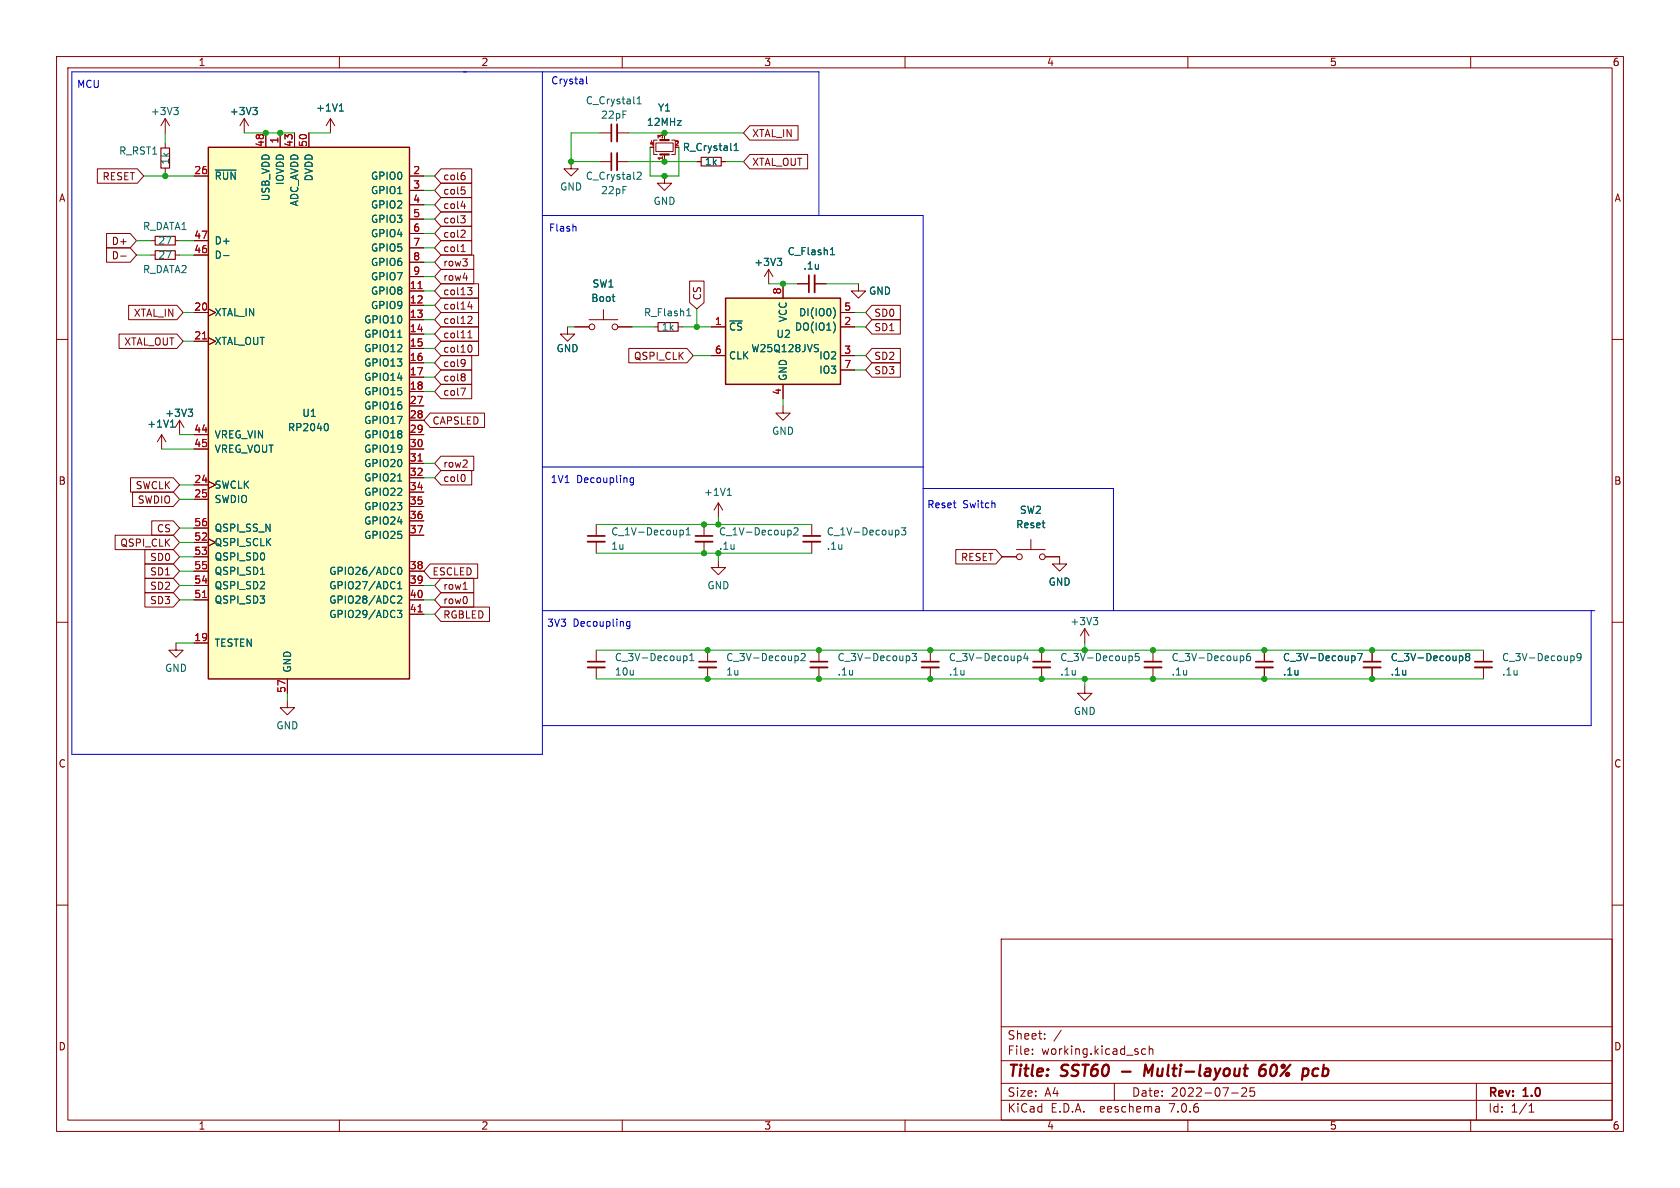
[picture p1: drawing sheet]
<svg xmlns="http://www.w3.org/2000/svg" width="297mm" height="210mm" viewBox="0 0 297 210" stroke-linecap="round" stroke-linejoin="round" font-family="sans-serif">
<g fill="none" stroke="#840000" stroke-width=".18">
<path d="M10 10h277v190h-277zM12 12h273v186h-273zM60 10v2M110 10v2M160 10v2M210 10v2M260 10v2M17.2 29.8h7.1l1.1 1.3-1.1 1.3h-7.1zM29.2 21v2.5M29.2 25.4v.8M29.2 29.7v.8M29.2 21l-.8 1.2"/>
<path d="M29.2 21l.8 1.2M34.3 31.1h2.5M43.2 21l-.8 1.2M43.2 21v2.5M43.2 21l.7 1.2M47 23.5v2.5M49.5 23.5v2.5M52.1 23.5v2.5M54.6 23.5v2.5M58.4 21l-.7 1.2M58.4 21v2.5M58.4 21l.8 1.2"/>
<path d="M72.4 31.1h2.5M72.4 33.7h2.5M72.4 36.2h2.5M72.4 38.7h2.5M77.9 32.4h5.5v2.5h-5.5l-1.1-1.2zM77.9 29.8h5.5v2.6h-5.5l-1.1-1.3zM77.9 34.9h5.5v2.6h-5.5l-1.1-1.3zM77.9 37.5h5.5v2.5h-5.5l-1.1-1.3zM81.4 38.1h.8l-.4 .5M81.5 36.4h.8M81.6 33.1h.6M81.9 30.5h.2"/>
<path d="M82 31l.2 .2v.3l-.2 .3M82 33.5l.2 .3v.3l-.2 .2M82 38.6l.2 .3v.3l-.2 .2M82.1 36v.9M101 28.6v1.2h1.2l-1.2 1.3-1.3-1.3h1.3M106 28.6h2.1M106 23.5h2.1M109.1 28.6h2M109.1 23.5h2M116 25.3h3v1.5h-3zM116.2 24.8h-.6v2.5h.6M117.5 31.1v1.3h1.2l-1.2 1.3-1.3-1.3h1.3"/>
<path d="M117.5 23.5v1.3M117.5 27.3v1.3M118.7 24.8h.7v2.5h-.7M123.2 28.6h.8M127.5 28.6h.8M132.6 27.3h10.2v2.5h-10.2l-1.2-1.2zM132.6 22.2h8.5v2.6h-8.5l-1.2-1.3zM10 60h2M18.8 41.3h4.2l1.1 1.2-1.1 1.3h-4.2zM18.8 43.8h4.2l1.1 1.3-1.1 1.3h-4.2zM21 59.1h10.3l1.1 1.2-1.1 1.3h-10.3zM21.3 45.3h1"/>
<path d="M22.7 54h8.6l1.1 1.2-1.1 1.3h-8.6zM26.7 45.1h.7M26.7 42.5h.7M31 45.1h.7M31 42.5h.7M34.3 55.2h2.5M34.3 45.1h2.5M34.3 42.5h2.5M36.8 54.6l1.3 .6-1.3 .7M36.8 59.7l1.3 .6-1.3 .7M72.4 56.5h2.5M72.4 51.4h2.5"/>
<path d="M72.4 54h2.5M72.4 59.1h2.5M72.4 41.3h2.5M72.4 43.8h2.5M72.4 46.4h2.5M72.4 48.9h2.5M77.9 40h5.5v2.5h-5.5l-1.1-1.2zM77.9 55.2h6.7v2.6h-6.7l-1.1-1.3zM77.9 57.8h6.7v2.5h-6.7l-1.1-1.2zM77.9 45.1h5.9v2.5h-5.9l-1.1-1.2zM77.9 52.7h6.7v2.5h-6.7l-1.1-1.2zM77.9 42.5h5.5v2.6h-5.5l-1.1-1.3z"/>
<path d="M77.9 47.6h5.9v2.6h-5.9l-1.1-1.3zM77.9 50.2h6.7v2.5h-6.7l-1.1-1.3zM81.5 44.5h.7M81.8 43.4l.1-.2v1.3M81.9 49.1h.8M82 40.7l.2 .2v.3l-.8 .7h.8M82.7 50.8h.7l-.4 .5 .4 .1v.5l-.2 .2h-.4M82.7 59.7h.7M82.7 58.8l.4-.3v1.2M82.7 54.2h.8M82.9 55.9l.4 .1 .1 .3-.7 .9h.7M83.3 53.8v.8"/>
<path d="M100.3 57.8v1.3h1.3l-1.3 1.2-1.2-1.2h1.2M101.6 57.8h2.5M104.1 56.5h5.1M106.7 54.7v1.8M109.2 57.8h2.6M115.6 57.8h.7M119.9 57.8h.7M121.9 49.7h2.6v3.8l-1.3 1.1-1.3-1.1zM125.7 57.8h2.6M135.9 47.6l-.8 1.3M135.9 47.6v2.6M135.9 47.6l.8 1.3"/>
<path d="M138.4 50.2v2.5M141 50.2h2M144 50.2h2M148.6 57.8h2.5M148.6 55.2h2.5M151.8 50.2v1.2h1.2l-1.2 1.3-1.3-1.3h1.3M154.1 56.5h5.1v2.6h-5.1l-1.1-1.3zM154.1 54h5.1v2.5h-5.1l-1.1-1.3zM285 60h2M28.6 76.8l-.8 1.3M28.6 76.8v2.6M28.6 76.8l.7 1.3"/>
<path d="M31.7 74.3l-.7 1.3M31.7 74.3v2.5M31.7 74.3l.8 1.3M34.3 60.3h2.5M34.3 76.8h2.5M34.3 79.4h2.5M72.4 61.6h2.5M72.4 64.1h2.5M72.4 66.7h2.5M72.4 69.2h2.5M72.4 71.8h2.5M72.4 74.3h2.5"/>
<path d="M72.4 76.8h2.5M72.4 79.4h2.5M76 73h9.7v2.6h-9.7l-1.1-1.3zM77.9 62.9h5.5v2.5h-5.5l-1.1-1.3zM77.9 67.9h5.5v2.6h-5.5l-1.1-1.3zM77.9 65.4h5.5v2.5h-5.5l-1.1-1.2zM77.9 60.3h6.7v2.6h-6.7l-1.1-1.3zM81.4 68.6h.9l-.5 1.3M82 63.5l.2 .2a1.03 1.03 0 0 1-.2 1M82 66.1l.2 .2-.2 .3 .2 .3v.2l-.2 .2M82.2 64.1l-.2 .2M83 61a.68 .68 0 0 1 .5 .6 .68 .68 0 0 1-.5 .7"/>
<path d="M111.2 61.6h10.2l1.2 1.3-1.2 1.2h-10.2zM125.7 62.9h2.6M138.4 71.8v1.2h1.3l-1.3 1.3-1.2-1.3h1.2M138.4 67.9v2.6M148.6 62.9h2.5M148.6 65.4h2.5M154.1 64.1h5.1v2.6h-5.1l-1.1-1.3zM154.1 61.6h5.1v2.5h-5.1l-1.1-1.2zM20.4 94.6h10.2l1.1 1.3-1.1 1.3h-10.2zM23.1 84.5h7.5l1.1 1.2-1.1 1.3h-7.5zM23.4 87h7.2l1.1 1.3-1.1 1.2h-7.2zM25.6 99.7h5l1.1 1.3-1.1 1.2h-5z"/>
<path d="M25.6 97.2h5l1.1 1.2-1.1 1.3h-5zM26.8 92.1h3.8l1.1 1.2-1.1 1.3h-3.8zM34.3 98.4h2.5M34.3 85.7h2.5M34.3 88.3h2.5M34.3 95.9h2.5M34.3 93.3h2.5M36.8 85.1l1.3 .6-1.3 .7M36.8 95.3l1.3 .6-1.3 .6M72.4 81.9h2.5M72.4 84.5h2.5M72.4 87h2.5"/>
<path d="M72.4 89.5h2.5M72.4 92.1h2.5M72.4 94.6h2.5M76 99.7h8.5v2.5h-8.5l-1.1-1.2zM77.9 83.2h5.5v2.5h-5.5l-1.1-1.2zM77.9 80.6h5.9v2.6h-5.9l-1.1-1.3zM82.1 83.9l.1 .4-.1 .8M105.4 92.7v2M105.4 95.8v2M124.5 92.7v2M124.5 95.8v2M127 99.1v1.2h1.3l-1.3 1.3-1.3-1.3h1.3"/>
<path d="M127 88.9l-.8 1.3M127 88.9v2.5M127 88.9l.8 1.3M143.5 92.7v2M143.5 95.8v2M169 97.2h7.1l1.1 1.2-1.1 1.3h-7.1zM177.2 98.4h2.5M179.7 97.2h5.1M182.2 95.4v1.8M184.8 98.4h2.5v1.3h1.3l-1.3 1.3-1.2-1.3h1.2M10 110h2M25.6 102.2h5l1.1 1.3-1.1 1.3h-5z"/>
<path d="M25.6 104.8h5l1.1 1.2-1.1 1.3h-5zM31.1 113.7v1.2h1.3l-1.3 1.3-1.3-1.3h1.3M34.3 113.7h2.5M34.3 101h2.5M34.3 103.5h2.5M34.3 106h2.5M72.4 101h2.5M72.4 103.5h2.5M72.4 106h2.5M72.4 108.6h2.5M77.9 104.8h5.9v2.5h-5.9l-1.1-1.3zM77.9 107.3h8.6v2.6h-8.6l-1.1-1.3z"/>
<path d="M77.9 102.2h5.9v2.6h-5.9l-1.1-1.3zM81.9 104.2h.7M105.4 114.9v2.1M105.4 118v2M125.1 114.9v2.1M125.1 118v2M144.8 114.9v2.1M144.8 118v2M164.5 114.9v2.1M164.5 118v2M184.1 114.9v2.1M184.1 118v2"/>
<path d="M191.8 111.1l-.8 1.3M191.8 111.1v2.6M191.8 111.1l.7 1.3M203.8 114.9v2.1M203.8 118v2M223.5 114.9v2.1M223.5 118v2M242.6 114.9v2.1M242.6 118v2M262.3 114.9v2.1M262.3 118v2M285 110h2"/>
<path d="M50.8 123.8v1.3h1.3l-1.3 1.3-1.3-1.3h1.3M50.8 120v2.6M191.8 121.3v1.3h1.2l-1.2 1.2-1.3-1.2h1.3M10 160h2M285 160h2M177 166h108v32h-108zM60 198v2M110 198v2M160 198v2M177 194.5h108M177 191.5h108M177 187.5h108"/>
<path d="M177 181.5h108M182.5 186.3v.1M182.5 185.5v.1M184.7 183.6v.1M184.7 182.8v.1M187.6 182.1l-1.3 2M197 191.5v3M202.5 185.5l-.4-.1-.3 .3v.4l.2 .2h.5M203.2 185.5l.2-.1 .3 .1 .1 .9M203.2 184.9v1.5M204.9 195.7l.1 .9M205 196.5l-.2 .1"/>
<path d="M205 196h-.2M210 198v2M217.7 193.2h1.2M220.3 192.4v.5l-.8 .9h.9M221.7 192.3h-.7v.7l.2-.1h.5l.1 .3-.1 .5-.2 .1-.5-.1M260 198v2M261 191.5v6.5M270.3 196.6h.9M270.3 195.5l.4-.4v1.5"/>
<circle cx="104.6" cy="57.8" r=".51"/>
<circle cx="108.7" cy="57.8" r=".51"/>
<circle cx="180.2" cy="98.4" r=".51"/>
<circle cx="184.3" cy="98.4" r=".51"/>
</g>
<path d="M198.3 189.4h1.6M203.8 188.2l-.8 1.4-.5-1.4-.2 2M223.7 188.2a.91 .91 0 0 0-1 .9l-.1 .7 .1 .3a.66 .66 0 0 0 1-.3l.1-.4-.2-.3a.66 .66 0 0 0-1 .3M232.9 188.9a.66 .66 0 0 0-.8 .4v.7l.2 .2h.4" fill="none" stroke="#840000" stroke-width=".4"/>
<path d="M28.4 26.2h1.6v3.5h-1.6zM124 27.8h3.5v1.5h-3.5zM27.4 41.8h3.6v1.5h-3.6zM27.4 44.3h3.6v1.5h-3.6zM116.3 57h3.6v1.5h-3.6z" fill="none" stroke="#840000" stroke-width=".2"/>
<g fill="none" stroke="#006464" stroke-width=".18">
<path d="M30.7 19h.8l-.4 .5M31.3 19.5l.2 .2v.3l-.2 .3M44.7 19h.8l-.4 .5M45.2 19.5l.3 .2v.3l-.3 .3M60 19.6h.7M60.1 18.7l.3-.3v1.2M112.6 18.4h.8M112.6 17.5l.4-.4v1.3M38.1 30.1h3.7M112.7 30.5l.4-.1 .3 .4-.8 .9h.8M129.8 26.6h.7M129.8 25.7l.3-.4v1.3"/>
<path d="M39.5 45.2h1M70.3 59.6h.7M108.2 52.4h.5M108.6 53.3h.1M121.4 55.8h.7M121.5 54.9l.3-.3v1.2M137.4 45.7h.8l-.4 .4M137.9 46.1l.3 .3v.3l-.3 .2M146.8 45h.7M146.9 44.1l.3-.3v1.2M147.4 54.4a1.49 1.49 0 0 1 0 1.8M147.6 57.5v.8"/>
<path d="M30.1 75.5h.8M30.4 74.4l-.1 .1M30.5 74.2v1.3M33.3 72.3h.7l-.4 .5M33.8 72.8l.2 .3v.3l-.2 .2M57.7 74.9a.79 .79 0 0 1 0 1.2M144.2 60.9l.5 .1M144.4 61.6l.3 .2M70.3 85h.7M120.2 93.8l.4-.1 .2 .3-.1 .5h-.5M121.3 94.6h.7M121.3 93.7l.4-.4v1.3"/>
<path d="M128.6 87.6h.7M128.7 86.6l.2-.3v1.3M139.6 93.7l.3 .3v.3l-.3 .3M140.4 93.4l.4-.1 .3 .4-.8 .9h.8M158.7 93.7l.2 .3v.3l-.2 .3M159.3 93.3h.8l-.4 .5 .4 .1v.5l-.2 .2-.6-.2M46 101.5h.8M70.2 107.9h.8l-.4 .5 .4 .1v.5l-.2 .2-.6-.2M70.3 105.5l.5-.1 .2 .3-.8 .9h.8M70.3 104.1h.7M70.3 103.2l.4-.4v1.3M70.4 100.4l.2-.1a.68 .68 0 0 1 .4 .6 .68 .68 0 0 1-.4 .6l-.2-.1-.1-.3z"/>
<path d="M120.9 116l.3-.1 .3 .3-.2 .5h-.4M121.9 116.8h.8M121.9 115.9l.4-.4v1.3M140.9 115.9l.2 .3v.3l-.2 .3M141.6 115.6l.5-.1 .3 .4-.8 .9h.8M160.6 115.9l.2 .3v.3l-.2 .3M161.2 115.5h.8l-.4 .5 .4 .1v.6l-.2 .1-.6-.1M180.3 115.9l.2 .3v.3l-.2 .3M181.3 115.5l-.3 .9h.8M181.6 115.9v.9M193.3 109.2h.8l-.5 .4M193.8 109.6l.3 .3v.3l-.3 .2"/>
<path d="M200 115.9l.2 .3v.3l-.2 .3M201.3 115.5h-.6v.6l.2-.1 .4 .1 .1 .1-.1 .5-.1 .1-.5-.1M219.6 115.9l.3 .3v.3l-.3 .3M221 115.5l-.4 .1a.85 .85 0 0 0 0 1.2l.4-.1 .1-.5-.3-.2-.3 .1-.1 .1M239.3 115.9l.3 .3v.3l-.3 .3M240 115.5h.8l-.5 1.3M258.4 115.9l.2 .3v.3l-.2 .3M259.3 116.1l-.2-.3 .2-.3h.3l.2 .3-.2 .3M259.3 116.1l-.2 .2v.2l.2 .3h.3l.2-.3v-.2l-.2-.2M259.3 116.1h.3M278.1 115.9l.2 .3v.3l-.2 .3M279.5 116.1l-.2 .2h-.3l-.2-.2 .1-.5 .4-.1 .2 .1a.84 .84 0 0 1-.4 1.2h-.2"/>
</g>
<g fill="none" stroke="#840000" stroke-width=".33">
<path d="M109.1 22v3M109.1 27.1v3M144 48.6v3.1M103.9 95.8h3M122.9 95.8h3.1M142 95.8h3M103.9 118h3M123.6 118h3M143.3 118h3M162.9 118h3.1M182.6 118h3.1M202.3 118h3.1"/>
<path d="M222 118h3M241 118h3.1M260.7 118h3.1"/>
</g>
<g fill="none" stroke="#840000" stroke-width=".3">
<path d="M108.1 22v3M108.1 27.1v3M143 48.6v3.1M103.9 94.7h3M122.9 94.7h3.1M142 94.7h3M103.9 117h3M123.6 117h3M143.3 117h3M162.9 117h3.1M182.6 117h3.1M202.3 117h3.1"/>
<path d="M222 117h3M241 117h3.1M260.7 117h3.1"/>
</g>
<g fill="#ffffc2" stroke="#ffffc2" stroke-width=".18">
<path d="M128.3 52.7h20.3v15.2h-20.3z"/>
<path d="M36.8 26h35.6v94h-35.6z"/>
</g>
<path d="M36.8 26h35.6v94h-35.6zM128.3 52.7h20.3v15.2h-20.3z" fill="none" stroke="#840000" stroke-width=".25"/>
<path d="M35.8 59.9h.7M73.9 51h.7M73.9 81.5h.7M35.8 105.6h.7M73.9 108.2h.7" fill="none" stroke="#a90000" stroke-width=".18"/>
<path d="M116.7 27.3h1.5M116.7 24.8h1.5" fill="none" stroke="#840000" stroke-width=".38"/>
<path d="M95.9 12.7v120.7h-83.2v-120.7h132.1v25.4M103.7 13.6v1l.2 .2M95.9 38.1h67.3v69.9M101.8 40.1v.8M95.9 82.6h67.3M112 84.5h-.4l-.2 .2 .1 .6h.5M112 84.5v1l-.2 .2h-.4M163.2 86.4h33.6v21.6M95.9 108h186M111.4 109.9v1l-.3 .2h-.3M111.4 109.9h-.4l-.2 .2 .1 .6h.5M281.3 108v20.3h-185.4" fill="none" stroke="#0000c2" stroke-width=".18"/>
<g fill="none" stroke="#009600" stroke-width=".18">
<path d="M25.4 31.1h8.9M29.2 23.5v1.9M29.2 30.5v.6M43.2 23.5h8.9M54.6 23.5h3.8M74.9 31.1h1.9M74.9 36.2h1.9M74.9 33.7h1.9M74.9 38.7h1.9M106 23.5h-5v5.1h5M111.1 23.5h20.3M111.1 28.6h12.1"/>
<path d="M114.9 26v5.1h5.1v-5.1M128.3 28.6h3.1M24.1 42.5h2.6M24.1 45.1h2.6M31.7 42.5h2.6M31.7 45.1h2.6M32.4 55.2h1.9M74.9 41.3h1.9M74.9 43.8h1.9M74.9 54h1.9M74.9 59.1h1.9M74.9 51.4h1.9"/>
<path d="M74.9 48.9h1.9M74.9 56.5h1.9M74.9 46.4h1.9M100.3 57.8h1.3M111.8 57.8h3.8M120.6 57.8h5.1M123.2 54.6v3.2M135.9 50.2h5.1M146 50.2h5.8M151.1 57.8h1.9M151.1 55.2h1.9M28.6 79.4h5.7"/>
<path d="M31.7 76.8h2.6M32.4 60.3h1.9M74.9 64.1h1.9M74.9 61.6h1.9M74.9 69.2h1.9M74.9 66.7h1.9M122.6 62.9h3.1M138.4 70.5v1.3M151.1 62.9h1.9M151.1 65.4h1.9M31.7 95.9h2.6M31.7 85.7h2.6"/>
<path d="M31.7 88.3h2.6M31.7 98.4h2.6M31.7 93.3h2.6M74.9 84.5h1.9M74.9 81.9h1.9M105.4 97.8h38.1M105.4 92.7h38.1M127 91.4v1.3M127 97.8v1.3M31.1 113.7h3.2M31.7 101h2.6M31.7 106h2.6"/>
<path d="M31.7 103.5h2.6M74.9 106h1.9M74.9 103.5h1.9M74.9 108.6h1.9M105.4 114.9h156.9M191.8 113.7v1.2M50.8 122.6v1.2M105.4 120h156.9M191.8 120v1.3"/>
</g>
<g fill="#009600" stroke="#009600" stroke-width=".18">
<circle cx="123.2" cy="57.8" r=".46"/>
<circle cx="117.5" cy="28.6" r=".46"/>
<circle cx="117.5" cy="23.5" r=".46"/>
<circle cx="117.5" cy="31.1" r=".46"/>
<circle cx="138.4" cy="50.2" r=".46"/>
<circle cx="223.5" cy="120" r=".46"/>
<circle cx="242.6" cy="114.9" r=".46"/>
<circle cx="223.5" cy="114.9" r=".46"/>
<circle cx="242.6" cy="120" r=".46"/>
<circle cx="203.8" cy="114.9" r=".46"/>
<circle cx="203.8" cy="120" r=".46"/>
<circle cx="191.8" cy="120" r=".46"/>
<circle cx="184.1" cy="120" r=".46"/>
<circle cx="101" cy="28.6" r=".46"/>
<circle cx="29.2" cy="31.1" r=".46"/>
<circle cx="49.5" cy="23.5" r=".46"/>
<circle cx="47" cy="23.5" r=".46"/>
<circle cx="127" cy="97.8" r=".46"/>
<circle cx="124.5" cy="97.8" r=".46"/>
<circle cx="127" cy="92.7" r=".46"/>
<circle cx="124.5" cy="92.7" r=".46"/>
<circle cx="184.1" cy="114.9" r=".46"/>
<circle cx="191.8" cy="114.9" r=".46"/>
<circle cx="164.5" cy="120" r=".46"/>
<circle cx="164.5" cy="114.9" r=".46"/>
<circle cx="144.8" cy="114.9" r=".46"/>
<circle cx="125.1" cy="120" r=".46"/>
<circle cx="125.1" cy="114.9" r=".46"/>
<circle cx="144.8" cy="120" r=".46"/>
</g>
<g font-size="2.8" fill="#840000">
<text x="178" y="190.9">Title:</text>
<text x="187.7" y="190.9">SST60</text>
<text x="203.9" y="190.9">Multi-layout</text>
<text x="225.1" y="190.9">60%</text>
<text x="233.5" y="190.9">pcb</text>
</g>
<g font-size="2.1" fill="#840000">
<text x="178" y="184">Sheet:</text>
<text x="178" y="186.7">File:</text>
<text x="184.1" y="186.7">working.kicad_sch</text>
<text x="178" y="196.9">KiCad</text>
<text x="178" y="194.1">Size:</text>
<text x="184.7" y="194.1">A4</text>
<text x="185.7" y="196.9">E.D.A.</text>
<text x="194.6" y="196.9">eeschema</text>
<text x="200" y="194.1">Date:</text>
<text x="207" y="196.9">7.0.6</text>
<text x="207" y="194.1">2022-07-25</text>
<text x="263" y="194.3">Rev:</text>
<text x="263" y="196.9">Id:</text>
<text x="267.1" y="196.9">1/1</text>
<text x="269.4" y="194.3">1.0</text>
</g>
<g font-size="1.8" fill="#840000">
<text x="35" y="11.9">1</text>
<text x="85" y="11.9">2</text>
<text x="135" y="11.9">3</text>
<text x="185" y="11.9">4</text>
<text x="235" y="11.9">5</text>
<text x="285" y="11.9">6</text>
<text x="132.9" y="29.5">XTAL_OUT</text>
<text x="132.9" y="24.4">XTAL_IN</text>
<text x="10.3" y="35.9">A</text>
<text x="18" y="32.1">RESET</text>
<text x="78.3" y="34.6">col5</text>
<text x="78.3" y="32.1">col6</text>
<text x="285.3" y="35.9">A</text>
<text x="78.3" y="37.1">col4</text>
<text x="78.3" y="39.7">col3</text>
<text x="19.7" y="43.5">D+</text>
<text x="19.7" y="46">D-</text>
<text x="78.3" y="42.2">col2</text>
<text x="78.3" y="47.3">row3</text>
<text x="78.3" y="44.8">col1</text>
<text x="78.3" y="49.8">row4</text>
<text x="78.3" y="52.4">col13</text>
<text x="124.1" y="53.2" transform="rotate(-90 124.1 53.2)">CS</text>
<text x="23.6" y="56.2">XTAL_IN</text>
<text x="78.3" y="57.5">col12</text>
<text x="78.3" y="54.9">col14</text>
<text x="154.5" y="58.7">SD1</text>
<text x="154.5" y="56.2">SD0</text>
<text x="21.9" y="61.3">XTAL_OUT</text>
<text x="78.3" y="65.1">col9</text>
<text x="78.3" y="62.5">col10</text>
<text x="78.3" y="60">col11</text>
<text x="112" y="63.8">QSPI_CLK</text>
<text x="154.5" y="63.8">SD2</text>
<text x="78.3" y="70.2">col7</text>
<text x="78.3" y="67.6">col8</text>
<text x="154.5" y="66.4">SD3</text>
<text x="76.4" y="75.2">CAPSLED</text>
<text x="78.3" y="82.9">row2</text>
<text x="10.3" y="85.9">B</text>
<text x="23.9" y="86.7">SWCLK</text>
<text x="24.3" y="89.2">SWDIO</text>
<text x="78.3" y="85.4">col0</text>
<text x="285.3" y="85.9">B</text>
<text x="27.6" y="94.3">CS</text>
<text x="21.2" y="96.8">QSPI_CLK</text>
<text x="26.4" y="101.9">SD1</text>
<text x="26.4" y="99.4">SD0</text>
<text x="76.4" y="101.9">ESCLED</text>
<text x="169.8" y="99.4">RESET</text>
<text x="26.4" y="104.5">SD2</text>
<text x="26.4" y="107">SD3</text>
<text x="78.3" y="107">row0</text>
<text x="78.3" y="104.5">row1</text>
<text x="78.3" y="109.5">RGBLED</text>
<text x="10.3" y="135.9">C</text>
<text x="285.3" y="135.9">C</text>
<text x="10.3" y="185.9">D</text>
<text x="285.3" y="185.9">D</text>
<text x="35" y="199.9">1</text>
<text x="85" y="199.9">2</text>
<text x="135" y="199.9">3</text>
<text x="185" y="199.9">4</text>
<text x="235" y="199.9">5</text>
<text x="285" y="199.9">6</text>
</g>
<g font-size="1.8" fill="#0000c2">
<text x="13.5" y="15.6">MCU</text>
<text x="97.3" y="15">Crystal</text>
<text x="97" y="41">Flash</text>
<text x="97.3" y="85.5">1V1</text>
<text x="101.9" y="85.5">Decoupling</text>
<text x="163.8" y="89.9">Reset</text>
<text x="170.2" y="89.9">Switch</text>
<text x="96.6" y="110.9">3V3</text>
<text x="101.3" y="110.9">Decoupling</text>
</g>
<g font-size="1.8" fill="#006464">
<text x="26.6" y="20.5">+3V3</text>
<text x="40.5" y="20.5">+3V3</text>
<text x="55.8" y="19.9">+1V1</text>
<text x="103.5" y="18.6">C_Crystal1</text>
<text x="106.2" y="21.2">22pF</text>
<text x="114.3" y="22.5">12MHz</text>
<text x="116.2" y="19.9">Y1</text>
<text x="21" y="27.5">R_RST1</text>
<text x="30.1" y="29.2" transform="rotate(-90 30.1 29.2)">1k</text>
<text x="120.6" y="26.9">R_Crystal1</text>
<text x="124.5" y="29.4">1k</text>
<text x="37.8" y="32">~{RUN}</text>
<text x="47.9" y="35.7" transform="rotate(-90 47.9 35.7)">USB_VDD</text>
<text x="50.4" y="32.8" transform="rotate(-90 50.4 32.8)">IOVDD</text>
<text x="55.5" y="32.2" transform="rotate(-90 55.5 32.2)">DVDD</text>
<text x="65.5" y="32">GPIO0</text>
<text x="65.5" y="34.5">GPIO1</text>
<text x="98.9" y="33.9">GND</text>
<text x="103.5" y="32">C_Crystal2</text>
<text x="106.2" y="34.5">22pF</text>
<text x="25.2" y="40.9">R_DATA1</text>
<text x="52.9" y="36.6" transform="rotate(-90 52.9 36.6)">ADC_AVDD</text>
<text x="65.5" y="37.1">GPIO2</text>
<text x="65.5" y="39.6">GPIO3</text>
<text x="115.4" y="36.4">GND</text>
<text x="27.9" y="43.4">27</text>
<text x="27.9" y="45.9">27</text>
<text x="37.8" y="45.9">D-</text>
<text x="37.8" y="43.4">D+</text>
<text x="65.5" y="42.1">GPIO4</text>
<text x="65.5" y="44.7">GPIO5</text>
<text x="65.5" y="47.2">GPIO6</text>
<text x="133.2" y="47.2">+3V3</text>
<text x="139.1" y="45.3">C_Flash1</text>
<text x="141.9" y="47.9">.1u</text>
<text x="25.2" y="48.5">R_DATA2</text>
<text x="65.5" y="52.3">GPIO8</text>
<text x="65.5" y="49.8">GPIO7</text>
<text x="104.4" y="53.6">Boot</text>
<text x="104.6" y="51">SW1</text>
<text x="153.5" y="52.3">GND</text>
<text x="37.8" y="56.1">XTAL_IN</text>
<text x="64.3" y="57.4">GPIO10</text>
<text x="64.3" y="59.9">GPIO11</text>
<text x="65.5" y="54.8">GPIO9</text>
<text x="113.7" y="56.1">R_Flash1</text>
<text x="116.9" y="58.6">1k</text>
<text x="128.8" y="58.6">~{CS}</text>
<text x="137.2" y="59.9">U2</text>
<text x="139.3" y="57" transform="rotate(-90 139.3 57)">VCC</text>
<text x="140.4" y="58.6">DO(IO1)</text>
<text x="141.2" y="56.1">DI(IO0)</text>
<text x="37.8" y="61.2">XTAL_OUT</text>
<text x="64.3" y="62.5">GPIO12</text>
<text x="64.3" y="65">GPIO13</text>
<text x="98.3" y="62.5">GND</text>
<text x="128.8" y="63.7">CLK</text>
<text x="132.7" y="62.5">W25Q128JVS</text>
<text x="144.7" y="63.7">IO2</text>
<text x="64.3" y="67.5">GPIO14</text>
<text x="64.3" y="70.1">GPIO15</text>
<text x="139.3" y="67.4" transform="rotate(-90 139.3 67.4)">GND</text>
<text x="144.7" y="66.3">IO3</text>
<text x="25.9" y="75.8">+1V1</text>
<text x="29.1" y="73.9">+3V3</text>
<text x="37.8" y="77.7">VREG_VIN</text>
<text x="50.8" y="76.4">RP2040</text>
<text x="53.3" y="73.9">U1</text>
<text x="64.3" y="72.6">GPIO16</text>
<text x="64.3" y="75.2">GPIO17</text>
<text x="64.3" y="77.7">GPIO18</text>
<text x="136.4" y="77.1">GND</text>
<text x="37.8" y="80.2">VREG_VOUT</text>
<text x="64.3" y="80.2">GPIO19</text>
<text x="64.3" y="82.8">GPIO20</text>
<text x="37.8" y="86.6">SWCLK</text>
<text x="37.8" y="89.1">SWDIO</text>
<text x="64.3" y="85.3">GPIO21</text>
<text x="64.3" y="87.9">GPIO22</text>
<text x="124.4" y="87.9">+1V1</text>
<text x="37.8" y="94.2">QSPI_SS_N</text>
<text x="64.3" y="90.4">GPIO23</text>
<text x="64.3" y="92.9">GPIO24</text>
<text x="64.3" y="95.5">GPIO25</text>
<text x="108" y="94.8">C_1V-Decoup1</text>
<text x="127" y="94.8">C_1V-Decoup2</text>
<text x="146.1" y="94.8">C_1V-Decoup3</text>
<text x="179.5" y="93.6">Reset</text>
<text x="180.2" y="91">SW2</text>
<text x="37.8" y="96.7">QSPI_SCLK</text>
<text x="37.8" y="99.3">QSPI_SD0</text>
<text x="37.8" y="101.8">QSPI_SD1</text>
<text x="58.1" y="101.8">GPIO26/ADC0</text>
<text x="108" y="97.4">1u</text>
<text x="127" y="97.4">.1u</text>
<text x="146.1" y="97.4">.1u</text>
<text x="37.8" y="106.9">QSPI_SD3</text>
<text x="37.8" y="104.4">QSPI_SD2</text>
<text x="58.1" y="104.4">GPIO27/ADC1</text>
<text x="58.1" y="106.9">GPIO28/ADC2</text>
<text x="125" y="104.4">GND</text>
<text x="185.3" y="103.7">GND</text>
<text x="58.1" y="109.4">GPIO29/ADC3</text>
<text x="189.1" y="110.7">+3V3</text>
<text x="29.1" y="119">GND</text>
<text x="37.8" y="114.5">TESTEN</text>
<text x="51.7" y="119" transform="rotate(-90 51.7 119)">GND</text>
<text x="108.6" y="117.1">C_3V-Decoup1</text>
<text x="108.6" y="119.6">10u</text>
<text x="128.3" y="119.6">1u</text>
<text x="128.3" y="117.1">C_3V-Decoup2</text>
<text x="148" y="119.6">.1u</text>
<text x="148" y="117.1">C_3V-Decoup3</text>
<text x="167.6" y="119.6">.1u</text>
<text x="167.6" y="117.1">C_3V-Decoup4</text>
<text x="187.3" y="119.6">.1u</text>
<text x="187.3" y="117.1">C_3V-Decoup5</text>
<text x="207" y="119.6">.1u</text>
<text x="207" y="117.1">C_3V-Decoup6</text>
<text x="226.7" y="119.6">.1u</text>
<text x="226.7" y="117.1">C_3V-Decoup7</text>
<text x="245.8" y="119.6">.1u</text>
<text x="245.8" y="117.1">C_3V-Decoup8</text>
<text x="265.4" y="117.1">C_3V-Decoup9</text>
<text x="265.4" y="119.6">.1u</text>
<text x="48.8" y="129.1">GND</text>
<text x="189.7" y="126.6">GND</text>
</g>
<g font-size="1.8" fill="#a90000">
<text x="46.7" y="26.1" transform="rotate(-90 46.7 26.1)">48</text>
<text x="49.3" y="25.5" transform="rotate(-90 49.3 25.5)">1</text>
<text x="51.8" y="26.1" transform="rotate(-90 51.8 26.1)">43</text>
<text x="54.4" y="26.1" transform="rotate(-90 54.4 26.1)">50</text>
<text x="34.2" y="30.9">26</text>
<text x="73" y="30.9">2</text>
<text x="73" y="33.4">3</text>
<text x="73" y="35.9">4</text>
<text x="73" y="38.5">5</text>
<text x="73" y="41">6</text>
<text x="34.2" y="44.8">46</text>
<text x="34.2" y="42.3">47</text>
<text x="73" y="43.6">7</text>
<text x="73" y="46.1">8</text>
<text x="72.3" y="51.2">11</text>
<text x="72.3" y="53.7">12</text>
<text x="73" y="48.6">9</text>
<text x="138.2" y="52.1" transform="rotate(-90 138.2 52.1)">8</text>
<text x="34.2" y="55">20</text>
<text x="72.3" y="56.3">13</text>
<text x="72.3" y="58.8">14</text>
<text x="126.3" y="57.5">1</text>
<text x="149.2" y="57.5">2</text>
<text x="149.2" y="55">5</text>
<text x="34.2" y="60.1">21</text>
<text x="72.3" y="61.3">15</text>
<text x="72.3" y="63.9">16</text>
<text x="126.3" y="62.6">6</text>
<text x="149.2" y="62.6">3</text>
<text x="149.2" y="65.2">7</text>
<text x="72.3" y="66.4">17</text>
<text x="72.3" y="69">18</text>
<text x="72.3" y="71.5">27</text>
<text x="138.2" y="69.9" transform="rotate(-90 138.2 69.9)">4</text>
<text x="34.2" y="76.6">44</text>
<text x="72.3" y="74">28</text>
<text x="72.3" y="76.6">29</text>
<text x="34.2" y="79.1">45</text>
<text x="72.3" y="79.1">30</text>
<text x="72.3" y="81.7">31</text>
<text x="34.2" y="85.5">24</text>
<text x="34.2" y="88">25</text>
<text x="72.3" y="84.2">32</text>
<text x="72.3" y="86.7">34</text>
<text x="72.3" y="89.3">35</text>
<text x="34.2" y="95.6">52</text>
<text x="34.2" y="93.1">56</text>
<text x="72.3" y="91.8">36</text>
<text x="72.3" y="94.4">37</text>
<text x="34.2" y="98.2">53</text>
<text x="34.2" y="100.7">55</text>
<text x="72.3" y="100.7">38</text>
<text x="34.2" y="105.8">51</text>
<text x="34.2" y="103.3">54</text>
<text x="72.3" y="103.3">39</text>
<text x="72.3" y="105.8">40</text>
<text x="34.2" y="113.4">19</text>
<text x="72.3" y="108.3">41</text>
<text x="50.5" y="122.6" transform="rotate(-90 50.5 122.6)">57</text>
</g>
<g font-size="1.1" fill="#a90000">
<text x="114.7" y="25.8">4</text>
<text x="117.2" y="28.5" transform="rotate(-90 117.2 28.5)">1</text>
<text x="117.2" y="24.6" transform="rotate(-90 117.2 24.6)">3</text>
<text x="119.2" y="25.8">2</text>
</g>
</svg>
